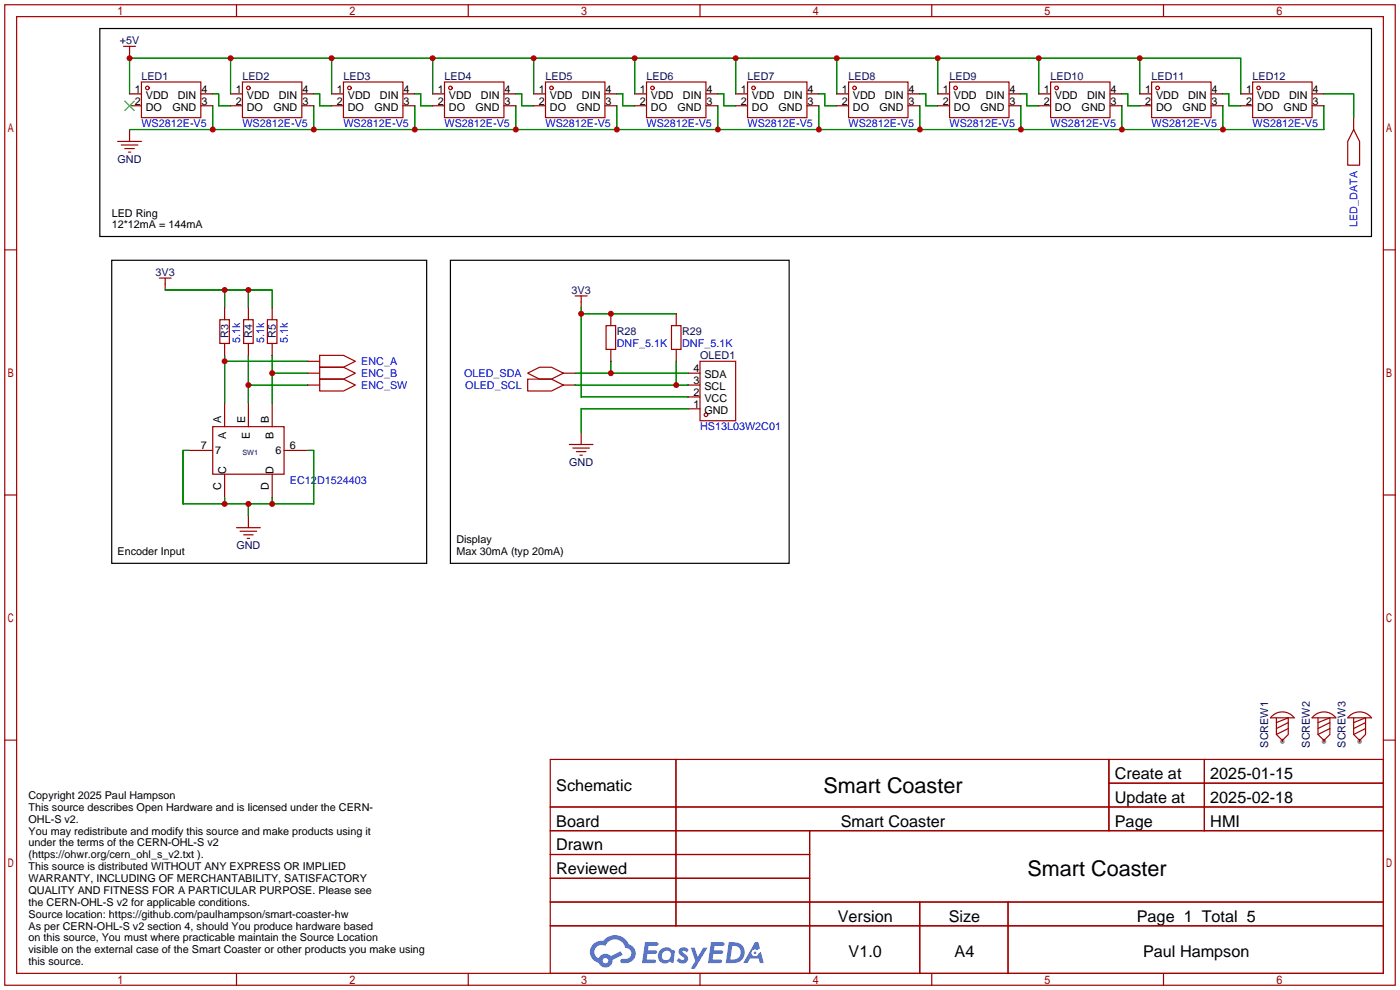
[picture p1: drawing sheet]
<svg xmlns="http://www.w3.org/2000/svg" width="299mm" height="212mm" viewBox="0 0 299 212" stroke-linecap="round" stroke-linejoin="round" font-family="sans-serif">
<g fill="#999">
<circle cx="274.1" cy="158.5" r=".51"/>
<circle cx="283" cy="158.5" r=".51"/>
<circle cx="290.6" cy="158.5" r=".51"/>
</g>
<g fill="none" stroke="#a10000" stroke-width=".25">
<path d="M1 1h297.2v209.6h-297.2zM3.6 3.6h292.1v204.4h-292.1zM50.5 1v2.6M100.1 1v2.6M149.6 1v2.6M199.1 1v2.6M248.7 1v2.6M1 53.4h2.6M295.7 53.4h2.5M1 105.8h2.6M295.7 105.8h2.5M1 158.2h2.6"/>
<path d="M295.7 158.2h2.5M117.6 162.3h178.1v45.7h-178.1zM117.6 172.5h178.1M117.6 177.5h178.1M144.5 162.3v35.6M173 177.5v30.5M237 162.3v15.2M237 167.4h58.7M257.4 162.3v15.2M117.6 182.6h55.4M117.6 192.8h178.1M117.6 187.7h55.4"/>
<path d="M117.6 197.9h178.1M196.6 192.8v15.2M215.4 192.8v15.2M50.5 208v2.6M100.1 208v2.6M149.6 208v2.6M199.1 208v2.6M248.7 208v2.6"/>
</g>
<g fill="#5487ff">
<path d="M145.3 202.7a1.3 1.3 0 0 1 1.9 .3l-.4 .6a.54 .54 0 0 0-.9-.2l.1 .2a1.34 1.34 0 0 1 .9 1.8 1.47 1.47 0 0 1-2.3-.1l.5-.6 .8 .5a.31 .31 0 0 0 .4-.3 .31 .31 0 0 0-.3-.4 1.12 1.12 0 0 1-.7-1.8z"/>
<path d="M147.6 202.5h.9l.6 2 1.2-2h.9l-2.7 4.6h-.9l1-1.7z"/>
<path d="M137.8 201.4h1.7a1.31 1.31 0 0 1 1.2 .2 .4 .4 0 0 1-.3 .5l-1.8 .1-.1 .9h1.6a.4 .4 0 0 1 .4 .4 .4 .4 0 0 1-.5 .4h-1.6l-.2 1.2h1.4a.46 .46 0 0 1 .5 0 .46 .46 0 0 1 .1 .5l-.4 .2h-2.6z"/>
<path d="M151.9 201.4h1.7a1.32 1.32 0 0 1 1.2 .2 .39 .39 0 0 1-.3 .5l-1.8 .1-.1 .9h1.6a.4 .4 0 0 1 .4 .4 .4 .4 0 0 1-.4 .4h-1.7l-.2 1.2h1.4a.46 .46 0 0 1 .5 0 .46 .46 0 0 1 .1 .5l-.4 .2h-2.6z"/>
<path d="M161.3 201.4h.8l.3 1.3-.6 .4a.75 .75 0 0 0-1.1 .3 .75 .75 0 0 0 .5 1 .75 .75 0 0 0 .9-.7l.5-.2 .6 2.3h-.8l-.3-.9h-1.8l-.5 .9h-1z"/>
<path d="M155.7 201.4l-.6 4.4h1.5a2.27 2.27 0 0 0 2.6-2.2 2.27 2.27 0 0 0-2.7-2.2zM156.5 202.1a1.5 1.5 0 0 1 1.8 1.6 1.5 1.5 0 0 1-1.9 1.4h-.3z"/>
<path d="M141.2 203a1.6 1.6 0 0 0-.3 2.3 1.6 1.6 0 0 0 2.3 .2l.7 .3 .3-2.4-.1-.3-.5-.1a1.58 1.58 0 0 0-2.4 0zM141.8 203.5a.98 .98 0 0 1 1.6 .4 .98 .98 0 0 1-1.1 1.3 .94 .94 0 0 1-.9-.7 .94 .94 0 0 1 .4-1z"/>
<path d="M126.8 201.8a2.37 2.37 0 0 0 1.1 4 1.54 1.54 0 0 0 1.8 1 1.54 1.54 0 0 0 1.2-1.6l2.2-1.1-.5-.8-2 1a1.57 1.57 0 0 0-2.7 .5 1.5 1.5 0 0 1-.7-2.1 1.5 1.5 0 0 1 2.2-.5 2.23 2.23 0 0 1 2.3-1.4 2.23 2.23 0 0 1 2 1.8 1.16 1.16 0 0 1 1.2 1.1 1.16 1.16 0 0 1-1.1 1.2h-.7a.47 .47 0 0 0-.5 .4 .47 .47 0 0 0 .4 .5 2.17 2.17 0 0 0 2.5-.9 2.17 2.17 0 0 0-.3-2.7l-.8-.4a3.2 3.2 0 0 0-5.5-.7l-1.1 .1zM128.8 205.3a.6 .6 0 0 1 1.2 0 .6 .6 0 0 1-1.2 0z"/>
<circle cx="161.4" cy="203.6" r=".28"/>
</g>
<g fill="none" stroke="#870000" stroke-width=".25">
<path d="M27.7 11.2v1.2M27.7 27.7v2.5M27.7 20.1h2.5M27.7 22.6h2.5M42.9 20.1h2.6M42.9 22.6h2.6M49.3 20.1h2.5M49.3 22.6h2.5M64.5 20.1h2.6M64.5 22.6h2.6M70.9 20.1h2.5M70.9 22.6h2.5"/>
<path d="M86.1 20.1h2.5M86.1 22.6h2.5M92.5 20.1h2.5M92.5 22.6h2.5M107.7 20.1h2.5M107.7 22.6h2.5M114 20.1h2.6M114 22.6h2.6M129.3 20.1h2.5M129.3 22.6h2.5M135.6 20.1h2.6M135.6 22.6h2.6"/>
<path d="M150.9 20.1h2.5M150.9 22.6h2.5M157.2 20.1h2.6M157.2 22.6h2.6M172.5 20.1h2.5M172.5 22.6h2.5M178.8 20.1h2.6M178.8 22.6h2.6M194.1 20.1h2.5M194.1 22.6h2.5M200.4 20.1h2.5M200.4 22.6h2.5"/>
<path d="M215.6 20.1h2.6M215.6 22.6h2.6M222 20.1h2.5M222 22.6h2.5M237.2 20.1h2.6M237.2 22.6h2.6M243.6 20.1h2.5M243.6 22.6h2.5M258.8 20.1h2.6M258.8 22.6h2.6M265.2 20.1h2.5M265.2 22.6h2.5"/>
<path d="M280.4 20.1h2.6M280.4 22.6h2.6M289.3 25.1v2.6M35.3 60.7v1.3M48 65.8v2.5M48 73.4v2.5M53.1 65.8v2.5M53.1 73.4v2.5M58.2 65.8v2.5M58.2 73.4v2.5M65.8 77.2h2.5M65.8 79.8h2.5"/>
<path d="M120.4 79.8h2.5M124.2 64.5v1.3M130.6 67.1v2.5M130.6 74.7v2.5M144.5 67.1v2.5M144.5 74.7v2.5M147.1 79.8h2.5M40.4 96.3h5.1M48 86.1v5.1M53.1 86.1v5.1M58.2 86.1v5.1M60.7 96.3h5.1"/>
<path d="M65.8 82.3h2.5M120.4 82.3h2.5M124.2 92.5v2.5M147.1 82.3h2.5M147.1 87.4h2.5M147.1 84.8h2.5M48 101.3v5.1M53.1 110.2v2.6M58.2 101.3v5.1M274.1 158v.5M283 158v.5M290.6 158v.5"/>
</g>
<g fill="none" stroke="#a10000" stroke-width=".25">
<path d="M26.4 9.9h2.6M27.7 9.9v1.3M30.2 17.5h12.7v7.6h-12.7zM51.8 17.5h12.7v7.6h-12.7zM73.4 17.5h12.7v7.6h-12.7zM95 17.5h12.7v7.6h-12.7zM116.6 17.5h12.7v7.6h-12.7zM138.2 17.5h12.7v7.6h-12.7zM159.8 17.5h12.7v7.6h-12.7zM181.4 17.5h12.7v7.6h-12.7zM202.9 17.5h12.7v7.6h-12.7zM224.5 17.5h12.7v7.6h-12.7z"/>
<path d="M246.1 17.5h12.7v7.6h-12.7zM267.7 17.5h12.7v7.6h-12.7zM25.1 30.2h5.1M25.9 31h3.6M26.7 31.8h2M27.4 32.5h.5M289.3 27.7l1.3 2.5v5.1h-2.6v-5.1zM34 59.4h2.6M35.3 59.4v1.3M47 68.3h2v5.1h-2zM52.1 68.3h2v5.1h-2zM57.1 68.3h2.1v5.1h-2.1z"/>
<path d="M68.3 75.9h5.1l2.5 1.3-2.5 1.3h-5.1zM68.3 78.5h5.1l2.5 1.3-2.5 1.2h-5.1zM112.8 79.8l2.5-1.3h2.6l2.5 1.3-2.5 1.2h-2.6zM122.9 63.2h2.6M124.2 63.2v1.3M129.5 69.6h2.1v5.1h-2.1zM143.5 69.6h2v5.1h-2zM149.6 77.2h7.6v12.7h-7.6zM45.5 91.2h15.2v10.1h-15.2zM68.3 81h5.1l2.5 1.3-2.5 1.3h-5.1zM112.8 81h5.1l2.5 1.3-2.5 1.3h-5.1zM121.7 95h5"/>
<path d="M122.4 95.8h3.6M123.2 96.5h2M124 97.3h.5M50.5 112.8h5.1M51.3 113.5h3.6M52.1 114.3h2M52.8 115.1h.5M272 152.9a3.2 3.2 0 0 1 4.6 .5h-5.1zM272.8 153.4v3.6l1.3 1.2 1.2-1.2v-3.6l-2.5 1M275.3 154.4l-2.5 1.3M275.3 155.7l-2.5 1.3M280.9 152.9a3.2 3.2 0 0 1 4.6 .5h-5.1z"/>
<path d="M281.7 153.4v3.6l1.3 1.2 1.2-1.2v-3.6l-2.5 1M284.2 154.4l-2.5 1.3M284.2 155.7l-2.5 1.3M288.5 152.9a3.2 3.2 0 0 1 4.6 .5h-5.1zM289.3 153.4v3.6l1.3 1.2 1.2-1.2v-3.6l-2.5 1M291.8 154.4l-2.5 1.3M291.8 155.7l-2.5 1.3"/>
<circle cx="31.5" cy="18.8" r=".38"/>
<circle cx="53.1" cy="18.8" r=".38"/>
<circle cx="74.7" cy="18.8" r=".38"/>
<circle cx="96.3" cy="18.8" r=".38"/>
<circle cx="117.9" cy="18.8" r=".38"/>
<circle cx="139.4" cy="18.8" r=".38"/>
<circle cx="161" cy="18.8" r=".38"/>
<circle cx="182.6" cy="18.8" r=".38"/>
<circle cx="204.2" cy="18.8" r=".38"/>
<circle cx="225.8" cy="18.8" r=".38"/>
<circle cx="247.4" cy="18.8" r=".38"/>
<circle cx="269" cy="18.8" r=".38"/>
<circle cx="150.9" cy="88.6" r=".38"/>
</g>
<g fill="none" stroke="#008700" stroke-width=".25">
<path d="M49.3 12.4v7.7M70.9 12.4v7.7M92.5 12.4v7.7M114 12.4v7.7M135.6 12.4v7.7M157.2 12.4v7.7M178.8 12.4v7.7M200.4 12.4v7.7M222 12.4v7.7M243.6 12.4v7.7M27.7 20.1v-7.7h237.5v7.7M45.5 20.1h1.2v2.5h2.6"/>
<path d="M45.5 22.6v5.1M67.1 20.1h1.2v2.5h2.6M67.1 22.6v5.1M88.6 20.1h1.3v2.5h2.6M88.6 22.6v5.1M110.2 20.1h1.3v2.5h2.5M110.2 22.6v5.1M131.8 20.1h1.3v2.5h2.5M131.8 22.6v5.1M153.4 20.1h1.3v2.5h2.5M153.4 22.6v5.1M175 20.1h1.3v2.5h2.5"/>
<path d="M175 22.6v5.1M196.6 20.1h1.3v2.5h2.5M196.6 22.6v5.1M218.2 20.1h1.3v2.5h2.5M218.2 22.6v5.1M239.8 20.1h1.2v2.5h2.6M239.8 22.6v5.1M261.4 20.1h1.2v2.5h2.6M261.4 22.6v5.1M283 20.1h6.3v5M283 22.6v5.1h-255.3M35.3 62h22.9v3.8"/>
<path d="M48 62v3.8M48 75.9v10.2M48 77.2h17.8M53.1 62v3.8M53.1 75.9v10.2M58.2 75.9v10.2M58.2 79.8h7.6M122.9 79.8h24.2M124.2 65.8v19h22.9M124.2 67.1h20.3M130.6 77.2v2.6M144.5 77.2v5.1"/>
<path d="M40.4 96.3h-1.3v11.4h28v-11.4h-1.3M53.1 82.3h12.7M122.9 82.3h24.2M147.1 87.4h-22.9v5.1M48 106.4v1.3M53.1 107.7v2.5M58.2 106.4v1.3"/>
</g>
<path d="M21.3 6.1h271.8v44.4h-271.8zM23.9 55.6h67.3v64.8h-67.3zM96.3 55.6h72.4v64.8h-72.4z" fill="none" stroke="#000" stroke-width=".25"/>
<path d="M26.7 21.6l2 2M28.7 21.6l-2 2" fill="none" stroke="#3c3" stroke-width=".25"/>
<g fill="#c00">
<circle cx="261.4" cy="27.7" r=".63"/>
<circle cx="239.8" cy="27.7" r=".63"/>
<circle cx="218.2" cy="27.7" r=".63"/>
<circle cx="196.6" cy="27.7" r=".63"/>
<circle cx="175" cy="27.7" r=".63"/>
<circle cx="153.4" cy="27.7" r=".63"/>
<circle cx="131.8" cy="27.7" r=".63"/>
<circle cx="110.2" cy="27.7" r=".63"/>
<circle cx="88.6" cy="27.7" r=".63"/>
<circle cx="67.1" cy="27.7" r=".63"/>
<circle cx="45.5" cy="27.7" r=".63"/>
<circle cx="243.6" cy="12.4" r=".63"/>
<circle cx="222" cy="12.4" r=".63"/>
<circle cx="200.4" cy="12.4" r=".63"/>
<circle cx="178.8" cy="12.4" r=".63"/>
<circle cx="157.2" cy="12.4" r=".63"/>
<circle cx="135.6" cy="12.4" r=".63"/>
<circle cx="114" cy="12.4" r=".63"/>
<circle cx="92.5" cy="12.4" r=".63"/>
<circle cx="70.9" cy="12.4" r=".63"/>
<circle cx="49.3" cy="12.4" r=".63"/>
<circle cx="27.7" cy="12.4" r=".63"/>
<circle cx="53.1" cy="107.7" r=".63"/>
<circle cx="58.2" cy="107.7" r=".63"/>
<circle cx="48" cy="107.7" r=".63"/>
<circle cx="48" cy="62" r=".63"/>
<circle cx="53.1" cy="62" r=".63"/>
<circle cx="48" cy="77.2" r=".63"/>
<circle cx="53.1" cy="82.3" r=".63"/>
<circle cx="58.2" cy="79.8" r=".63"/>
<circle cx="130.6" cy="79.8" r=".63"/>
<circle cx="144.5" cy="82.3" r=".63"/>
<circle cx="124.2" cy="67.1" r=".63"/>
<circle cx="130.6" cy="67.1" r=".63"/>
</g>
<g font-size="4.6">
<text x="176" y="169.4">Smart Coaster</text>
<text x="219.6" y="187.2">Smart Coaster</text>
</g>
<g font-size="3.5">
<text x="238.3" y="166.5">Create at</text>
<text x="258.7" y="166.5">2025-01-15</text>
<text x="118.9" y="169.1">Schematic</text>
<text x="238.3" y="171.6">Update at</text>
<text x="258.7" y="171.6">2025-02-18</text>
<text x="118.9" y="176.7">Board</text>
<text x="179.7" y="176.7">Smart Coaster</text>
<text x="238.3" y="176.7">Page</text>
<text x="258.7" y="176.7">HMI</text>
<text x="118.9" y="181.8">Drawn</text>
<text x="118.9" y="186.8">Reviewed</text>
<text x="179.1" y="197">Version</text>
<text x="202.8" y="197">Size</text>
<text x="243" y="197">Page 1 Total 5</text>
<text x="181.4" y="204.6">V1.0</text>
<text x="204" y="204.6">A4</text>
<text x="244.3" y="204.6">Paul Hampson</text>
</g>
<g font-size="2.3" fill="#000080">
<text x="25.6" y="9.4">+5V</text>
<text x="30.2" y="17.1">LED1</text>
<text x="51.8" y="17.1">LED2</text>
<text x="73.4" y="17.1">LED3</text>
<text x="95" y="17.1">LED4</text>
<text x="116.6" y="17.1">LED5</text>
<text x="138.2" y="17.1">LED6</text>
<text x="159.8" y="17.1">LED7</text>
<text x="181.4" y="17.1">LED8</text>
<text x="202.9" y="17.1">LED9</text>
<text x="224.5" y="17.1">LED10</text>
<text x="246.1" y="17.1">LED11</text>
<text x="267.7" y="17.1">LED12</text>
<text x="25.1" y="34.8">GND</text>
<text x="33.3" y="59">3V3</text>
<text x="122.2" y="62.8">3V3</text>
<text x="131.8" y="71.7">R28</text>
<text x="145.8" y="71.7">R29</text>
<text x="48.8" y="72.1" transform="rotate(-90 48.8 72.1)">R3</text>
<text x="53.9" y="72.1" transform="rotate(-90 53.9 72.1)">R4</text>
<text x="59" y="72.1" transform="rotate(-90 59 72.1)">R5</text>
<text x="149.6" y="76.8">OLED1</text>
<text x="121.6" y="99.6">GND</text>
<text x="50.5" y="117.4">GND</text>
<text x="271.1" y="159.8" transform="rotate(-90 271.1 159.8)">SCREW1</text>
<text x="280" y="159.8" transform="rotate(-90 280 159.8)">SCREW2</text>
<text x="287.6" y="159.8" transform="rotate(-90 287.6 159.8)">SCREW3</text>
</g>
<g font-size="2.3">
<text x="28.8" y="22.4">2</text>
<text x="28.8" y="19.8">1</text>
<text x="31.2" y="23.6">DO</text>
<text x="31.2" y="21.1">VDD</text>
<text x="36.9" y="23.6">GND</text>
<text x="38" y="21.1">DIN</text>
<text x="43.1" y="19.8">4</text>
<text x="43.1" y="22.4">3</text>
<text x="50.4" y="22.4">2</text>
<text x="50.4" y="19.8">1</text>
<text x="52.8" y="23.6">DO</text>
<text x="52.8" y="21.1">VDD</text>
<text x="58.4" y="23.6">GND</text>
<text x="59.6" y="21.1">DIN</text>
<text x="64.6" y="19.8">4</text>
<text x="64.6" y="22.4">3</text>
<text x="72" y="22.4">2</text>
<text x="72" y="19.8">1</text>
<text x="74.3" y="23.6">DO</text>
<text x="74.3" y="21.1">VDD</text>
<text x="80" y="23.6">GND</text>
<text x="81.2" y="21.1">DIN</text>
<text x="86.2" y="19.8">4</text>
<text x="86.2" y="22.4">3</text>
<text x="93.6" y="22.4">2</text>
<text x="93.6" y="19.8">1</text>
<text x="95.9" y="23.6">DO</text>
<text x="95.9" y="21.1">VDD</text>
<text x="101.6" y="23.6">GND</text>
<text x="102.8" y="21.1">DIN</text>
<text x="107.8" y="19.8">4</text>
<text x="107.8" y="22.4">3</text>
<text x="115.2" y="22.4">2</text>
<text x="115.2" y="19.8">1</text>
<text x="117.5" y="23.6">DO</text>
<text x="117.5" y="21.1">VDD</text>
<text x="123.2" y="23.6">GND</text>
<text x="124.4" y="21.1">DIN</text>
<text x="129.4" y="19.8">4</text>
<text x="129.4" y="22.4">3</text>
<text x="136.8" y="22.4">2</text>
<text x="136.8" y="19.8">1</text>
<text x="139.1" y="23.6">DO</text>
<text x="139.1" y="21.1">VDD</text>
<text x="144.8" y="23.6">GND</text>
<text x="146" y="21.1">DIN</text>
<text x="151" y="19.8">4</text>
<text x="151" y="22.4">3</text>
<text x="158.4" y="22.4">2</text>
<text x="158.4" y="19.8">1</text>
<text x="160.7" y="23.6">DO</text>
<text x="160.7" y="21.1">VDD</text>
<text x="166.4" y="23.6">GND</text>
<text x="167.5" y="21.1">DIN</text>
<text x="172.6" y="19.8">4</text>
<text x="172.6" y="22.4">3</text>
<text x="179.9" y="22.4">2</text>
<text x="179.9" y="19.8">1</text>
<text x="182.3" y="23.6">DO</text>
<text x="182.3" y="21.1">VDD</text>
<text x="188" y="23.6">GND</text>
<text x="189.1" y="21.1">DIN</text>
<text x="194.2" y="19.8">4</text>
<text x="194.2" y="22.4">3</text>
<text x="201.5" y="22.4">2</text>
<text x="201.5" y="19.8">1</text>
<text x="203.9" y="23.6">DO</text>
<text x="203.9" y="21.1">VDD</text>
<text x="209.6" y="23.6">GND</text>
<text x="210.7" y="21.1">DIN</text>
<text x="215.8" y="19.8">4</text>
<text x="215.8" y="22.4">3</text>
<text x="223.1" y="22.4">2</text>
<text x="223.1" y="19.8">1</text>
<text x="225.5" y="23.6">DO</text>
<text x="225.5" y="21.1">VDD</text>
<text x="231.2" y="23.6">GND</text>
<text x="232.3" y="21.1">DIN</text>
<text x="237.4" y="19.8">4</text>
<text x="237.4" y="22.4">3</text>
<text x="244.7" y="22.4">2</text>
<text x="244.7" y="19.8">1</text>
<text x="247.1" y="23.6">DO</text>
<text x="247.1" y="21.1">VDD</text>
<text x="252.8" y="23.6">GND</text>
<text x="253.9" y="21.1">DIN</text>
<text x="259" y="19.8">4</text>
<text x="259" y="22.4">3</text>
<text x="266.3" y="22.4">2</text>
<text x="266.3" y="19.8">1</text>
<text x="268.7" y="23.6">DO</text>
<text x="268.7" y="21.1">VDD</text>
<text x="274.3" y="23.6">GND</text>
<text x="275.5" y="21.1">DIN</text>
<text x="280.5" y="19.8">4</text>
<text x="280.5" y="22.4">3</text>
<text x="23.9" y="46.3">LED Ring</text>
<text x="23.9" y="48.8">12*12mA = 144mA</text>
<text x="148.2" y="82.1">3</text>
<text x="148.2" y="79.5">4</text>
<text x="150.5" y="83.3">SCL</text>
<text x="150.5" y="80.8">SDA</text>
<text x="148.2" y="87.1">1</text>
<text x="148.2" y="84.6">2</text>
<text x="150.5" y="88.4">GND</text>
<text x="150.5" y="85.9">VCC</text>
<text x="47.3" y="90.4" transform="rotate(-90 47.3 90.4)">A</text>
<text x="48.3" y="93.7" transform="rotate(-90 48.3 93.7)">A</text>
<text x="52.4" y="90.4" transform="rotate(-90 52.4 90.4)">E</text>
<text x="53.4" y="93.7" transform="rotate(-90 53.4 93.7)">E</text>
<text x="57.4" y="90.4" transform="rotate(-90 57.4 90.4)">B</text>
<text x="58.5" y="93.7" transform="rotate(-90 58.5 93.7)">B</text>
<text x="42.9" y="96">7</text>
<text x="46" y="97.1">7</text>
<text x="48.3" y="101.3" transform="rotate(-90 48.3 101.3)">C</text>
<text x="58.5" y="101.3" transform="rotate(-90 58.5 101.3)">D</text>
<text x="58.9" y="97.1">6</text>
<text x="62" y="96">6</text>
<text x="47.3" y="104.8" transform="rotate(-90 47.3 104.8)">C</text>
<text x="57.4" y="104.8" transform="rotate(-90 57.4 104.8)">D</text>
<text x="25.1" y="118.7">Encoder Input</text>
<text x="97.5" y="116.1">Display</text>
<text x="97.5" y="118.7">Max 30mA (typ 20mA)</text>
<text x="6.1" y="170.7">Copyright 2025 Paul Hampson</text>
<text x="6.1" y="173.3">This source describes Open Hardware and is licensed under the CERN-</text>
<text x="6.1" y="175.8">OHL-S v2.</text>
<text x="6.1" y="178.4">You may redistribute and modify this source and make products using it</text>
<text x="6.1" y="180.9">under the terms of the CERN-OHL-S v2</text>
<text x="6.1" y="183.4">(https://ohwr.org/cern_ohl_s_v2.txt ).</text>
<text x="6.1" y="186">This source is distributed WITHOUT ANY EXPRESS OR IMPLIED</text>
<text x="6.1" y="188.5">WARRANTY, INCLUDING OF MERCHANTABILITY, SATISFACTORY</text>
<text x="6.1" y="191.1">QUALITY AND FITNESS FOR A PARTICULAR PURPOSE. Please see</text>
<text x="6.1" y="193.6">the CERN-OHL-S v2 for applicable conditions.</text>
<text x="6.1" y="196.1">Source location: https://github.com/paulhampson/smart-coaster-hw</text>
<text x="6.1" y="198.7">As per CERN-OHL-S v2 section 4, should You produce hardware based</text>
<text x="6.1" y="201.2">on this source, You must where practicable maintain the Source Location</text>
<text x="6.1" y="203.8">visible on the external case of the Smart Coaster or other products you make using</text>
<text x="6.1" y="206.3">this source.</text>
</g>
<g font-size="2.3" fill="#00f">
<text x="30.2" y="27.2">WS2812E-V5</text>
<text x="51.8" y="27.2">WS2812E-V5</text>
<text x="73.4" y="27.2">WS2812E-V5</text>
<text x="95" y="27.2">WS2812E-V5</text>
<text x="116.6" y="27.2">WS2812E-V5</text>
<text x="138.2" y="27.2">WS2812E-V5</text>
<text x="159.8" y="27.2">WS2812E-V5</text>
<text x="181.4" y="27.2">WS2812E-V5</text>
<text x="202.9" y="27.2">WS2812E-V5</text>
<text x="224.5" y="27.2">WS2812E-V5</text>
<text x="246.1" y="27.2">WS2812E-V5</text>
<text x="267.7" y="27.2">WS2812E-V5</text>
<text x="290.1" y="48.5" transform="rotate(-90 290.1 48.5)">LED_DATA</text>
<text x="51.4" y="73.4" transform="rotate(-90 51.4 73.4)">5.1k</text>
<text x="56.4" y="73.4" transform="rotate(-90 56.4 73.4)">5.1k</text>
<text x="61.5" y="73.4" transform="rotate(-90 61.5 73.4)">5.1k</text>
<text x="131.8" y="74.2">DNF_5.1K</text>
<text x="145.8" y="74.2">DNF_5.1K</text>
<text x="77.2" y="78">ENC_A</text>
<text x="77.2" y="80.6">ENC_B</text>
<text x="77.2" y="83.1">ENC_SW</text>
<text x="99.2" y="80.6">OLED_SDA</text>
<text x="99.4" y="83.1">OLED_SCL</text>
<text x="149.6" y="92">HS13L03W2C01</text>
<text x="62" y="103.4">EC12D1524403</text>
</g>
<text font-size="1.6" fill="#000080" x="51.8" y="97.2">SW1</text>
</svg>
